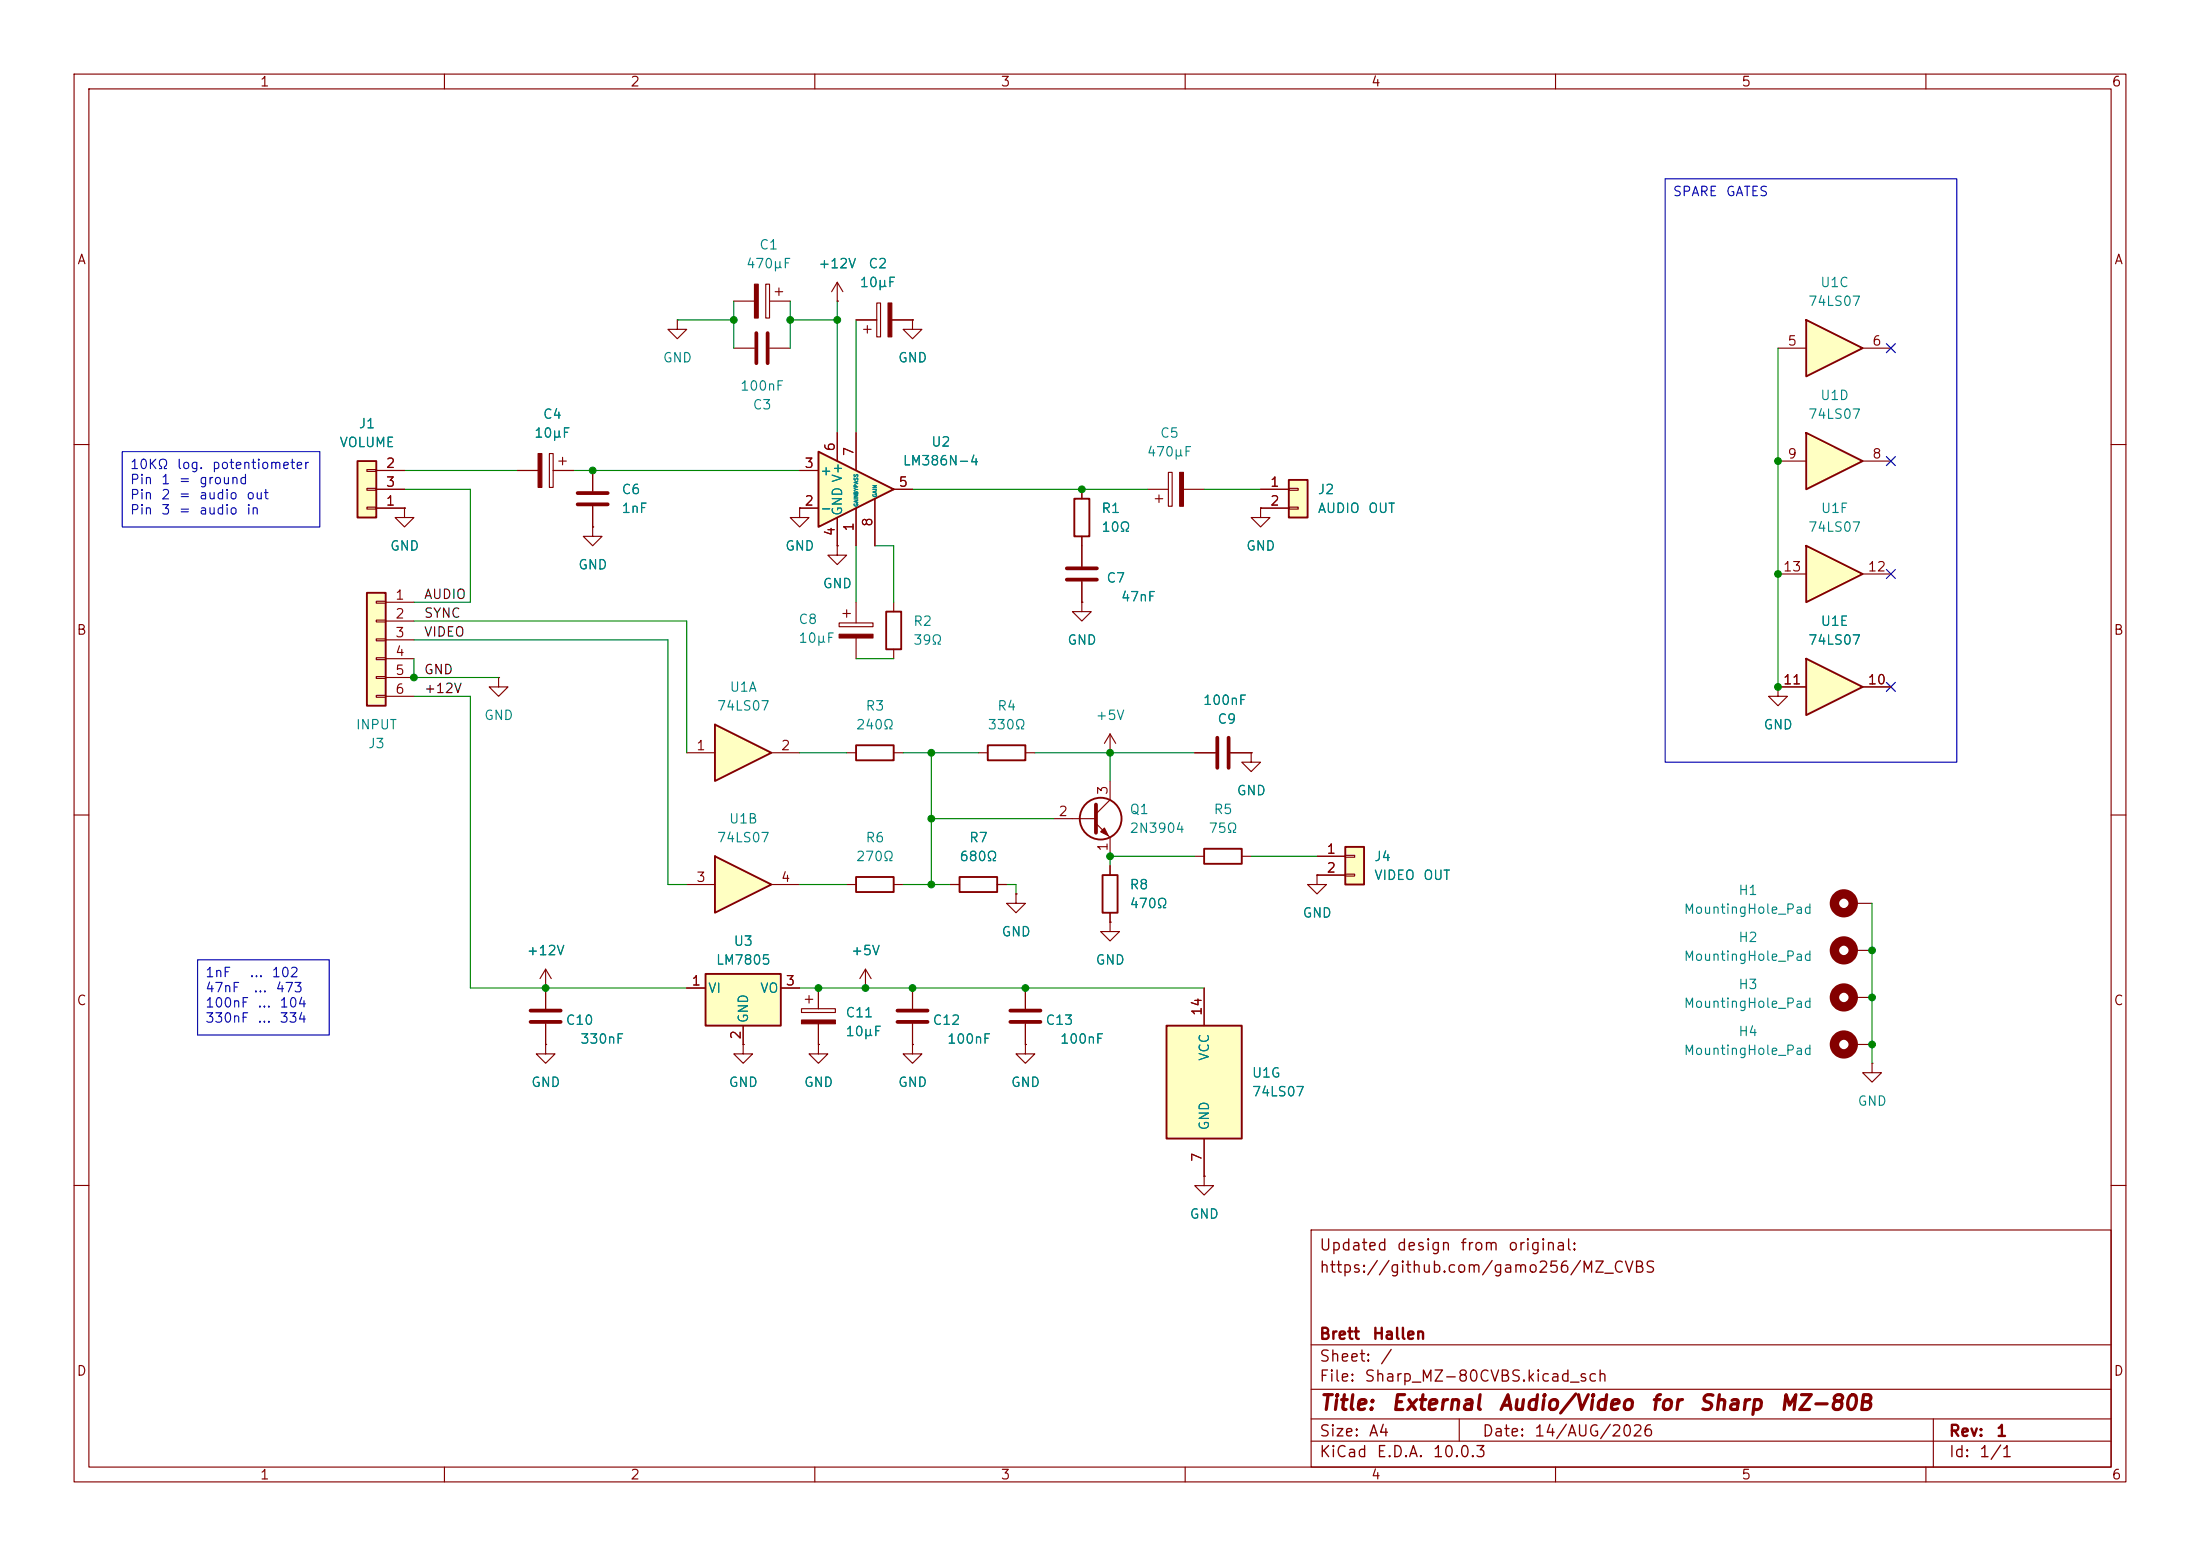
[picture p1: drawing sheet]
<svg xmlns="http://www.w3.org/2000/svg" width="297mm" height="210mm" viewBox="0 0 297 210" stroke-linecap="round" stroke-linejoin="round" font-family="sans-serif">
<g fill="none" stroke="#840000" stroke-width=".15">
<path d="M10 10h277v190h-277zM12 12h273v186h-273zM60 10v2M110 10v2M160 10v2M210 10v2M260 10v2M10 60h2M285 60h2M10 110h2M285 110h2M10 160h2"/>
<path d="M177 166h108v32h-108zM285 160h2M60 198v2M110 198v2M160 198v2M177 194.5h108M177 191.5h108M177 187.5h108M177 181.5h108M197 191.5v3M210 198v2M260 198v2"/>
<path d="M261 191.5v6.5"/>
</g>
<path d="M181.6 114.3h2.5v5.1h-2.5z" fill="#ffffc2"/>
<path d="M181.6 114.3h2.5v5.1h-2.5z" fill="none" stroke="#840000" stroke-width=".25"/>
<path d="M170.2 68.6v1.3h1.2l-1.2 1.2-1.3-1.2h1.3M170.2 68.6h.1M177.8 115.6h3.8M177.8 118.1h3.8M181.6 115.4h1.3v.3h-1.3zM181.6 118h1.3v.2h-1.3z" fill="none" stroke="#840000" stroke-width=".15"/>
<path d="M174 64.8h2.5v5.1h-2.5z" fill="#ffffc2"/>
<path d="M174 64.8h2.5v5.1h-2.5z" fill="none" stroke="#840000" stroke-width=".25"/>
<path d="M170.2 66h3.8M170.2 68.6h3.8M174 65.9h1.3v.3h-1.3zM174 68.5h1.3v.2h-1.3z" fill="none" stroke="#840000" stroke-width=".15"/>
<path d="M49.5 80h2.6v15.3h-2.6z" fill="#ffffc2"/>
<path d="M49.5 80h2.6v15.3h-2.6z" fill="none" stroke="#840000" stroke-width=".25"/>
<g fill="none" stroke="#840000" stroke-width=".15">
<path d="M54.6 68.6v1.3h1.3l-1.3 1.2-1.3-1.2h1.3M54.6 68.6h.1M50.8 81.2h1.3v.2h-1.3zM50.8 83.7h1.3v.2h-1.3zM50.8 86.2h1.3v.3h-1.3zM50.8 88.8h1.3v.2h-1.3zM50.8 91.3h1.3v.3h-1.3zM50.8 93.9h1.3v.2h-1.3zM52.1 81.3h3.8M52.1 83.8h3.8M52.1 86.4h3.8M52.1 88.9h3.8"/>
<path d="M52.1 91.4h3.8M52.1 94h3.8M67.3 91.4v1.3h1.3l-1.3 1.3-1.3-1.3h1.3M67.3 91.4h.1M250.2 128.3h2.5M250.2 121.9h2.5M250.2 141h2.5"/>
</g>
<g fill="none" stroke="#840000" stroke-width="1.3">
<circle cx="248.9" cy="121.9" r="1.27"/>
<circle cx="248.9" cy="128.3" r="1.27"/>
<circle cx="248.9" cy="141" r="1.27"/>
</g>
<path d="M48.3 62.2h2.5v7.7h-2.5z" fill="#ffffc2"/>
<path d="M48.3 62.2h2.5v7.7h-2.5z" fill="none" stroke="#840000" stroke-width=".25"/>
<path d="M49.5 68.5h1.3v.2h-1.3zM49.5 65.9h1.3v.3h-1.3zM49.5 63.4h1.3v.2h-1.3zM50.8 68.6h3.8M50.8 63.5h3.8M50.8 66h3.8M250.2 134.6h2.5" fill="none" stroke="#840000" stroke-width=".15"/>
<circle cx="248.9" cy="134.6" r="1.27" fill="none" stroke="#840000" stroke-width="1.3"/>
<path d="M243.8 43.2l7.7 3.8-7.7 3.8z" fill="#ffffc2"/>
<path d="M243.8 43.2l7.7 3.8-7.7 3.8z" fill="none" stroke="#840000" stroke-width=".25"/>
<path d="M240 47h3.8M251.5 47h3.8" fill="none" stroke="#840000" stroke-width=".15"/>
<path d="M243.8 73.7l7.7 3.8-7.7 3.8z" fill="#ffffc2"/>
<path d="M243.8 73.7l7.7 3.8-7.7 3.8z" fill="none" stroke="#840000" stroke-width=".25"/>
<path d="M240 77.5h3.8M251.5 77.5h3.8M240 92.7v1.3h1.3l-1.3 1.3-1.2-1.3h1.2M240 92.7h.1" fill="none" stroke="#840000" stroke-width=".15"/>
<path d="M243.8 58.4l7.7 3.8-7.7 3.8z" fill="#ffffc2"/>
<path d="M243.8 58.4l7.7 3.8-7.7 3.8z" fill="none" stroke="#840000" stroke-width=".25"/>
<path d="M240 62.2h3.8M251.5 62.2h3.8" fill="none" stroke="#840000" stroke-width=".15"/>
<path d="M243.8 88.9l7.7 3.8-7.7 3.8z" fill="#ffffc2"/>
<path d="M243.8 88.9l7.7 3.8-7.7 3.8z" fill="none" stroke="#840000" stroke-width=".25"/>
<path d="M115.6 43.2h2.8M116.6 44.5h1M117.1 43.9v1.1M118.4 40.9h.5v4.6h-.5zM120.4 43.2h2.8M123.2 43.2v1.3h1.3l-1.3 1.2-1.3-1.2h1.3M123.2 43.2h.1M240 92.7h3.8M251.5 92.7h3.8" fill="none" stroke="#840000" stroke-width=".15"/>
<path d="M119.9 40.9h.5v4.6h-.5z" fill="#840000" stroke="#840000" stroke-width=".15"/>
<path d="M110.5 61l10.1 5-10.1 5.1z" fill="#ffffc2"/>
<path d="M110.5 61l10.1 5-10.1 5.1z" fill="none" stroke="#840000" stroke-width=".25"/>
<g fill="none" stroke="#840000" stroke-width=".15">
<path d="M99.1 47h2.8M103.9 47h2.8M113 58.4v3.8M115.6 58.4v5.1M69.8 63.5h2.8M74.2 61.2h.5v4.6h-.5zM74.7 63.5h2.8M75.4 62.2h1.1M75.9 61.7v1M80 71.1v1.3h1.3l-1.3 1.3-1.3-1.3h1.3M80 71.1h.1M80 63.5v2.8"/>
<path d="M80 68.3v2.8M107.9 68.6v1.3h1.3l-1.3 1.2-1.2-1.2h1.2M107.9 68.6h.1M107.9 68.6h2.6M107.9 63.5h2.6M113 73.7v1.2h1.3l-1.3 1.3-1.2-1.3h1.2M113 73.7h.1M113 69.9v3.8M115.6 68.6v5.1M118.1 67.3v6.4M120.6 66h2.6"/>
</g>
<path d="M72.6 61.2h.6v4.6h-.6z" fill="#840000" stroke="#840000" stroke-width=".15"/>
<path d="M102.1 45v4M103.6 45v4M78 66.5h4M78 68.1h4" fill="none" stroke="#840000" stroke-width=".51"/>
<path d="M96.5 97.8l7.6 3.8-7.6 3.8z" fill="#ffffc2"/>
<path d="M96.5 97.8l7.6 3.8-7.6 3.8z" fill="none" stroke="#840000" stroke-width=".25"/>
<path d="M92.7 101.6h3.8M104.1 101.6h3.8" fill="none" stroke="#840000" stroke-width=".15"/>
<path d="M96.5 115.6l7.6 3.8-7.6 3.8z" fill="#ffffc2"/>
<path d="M96.5 115.6l7.6 3.8-7.6 3.8z" fill="none" stroke="#840000" stroke-width=".25"/>
<path d="M91.4 43.2v1.3h1.3l-1.3 1.2-1.2-1.2h1.2M91.4 43.2h.1M92.7 119.4h3.8M104.1 119.4h3.8" fill="none" stroke="#840000" stroke-width=".15"/>
<path d="M95.2 131.4h10.2v7h-10.2z" fill="#ffffc2"/>
<g fill="none" stroke="#840000" stroke-width=".25">
<path d="M119.6 82.6h2.1v5h-2.1zM115.6 100.6h5v2h-5zM95.2 131.4h10.2v7h-10.2z"/>
<circle cx="148.6" cy="110.5" r="2.82"/>
</g>
<g fill="none" stroke="#840000" stroke-width=".15">
<path d="M103.4 38.4h.5v4.5h-.5zM104.6 39.4h1.1M105.2 38.9v1M113 38.1l-.7 1.3M113 38.1l.8 1.3M113 38.1v2.5M99.1 40.6h2.8M103.9 40.6h2.8M113 40.6h.1M113.3 84.1h4.6v.5h-4.6zM113.8 82.8h1M114.3 82.3v1"/>
<path d="M115.6 81.3v2.8M115.6 86.1v2.8M120.6 81.3v1.3M120.6 87.6v1.3M149.9 99.1v2.5M149.9 99.1l-.8 1.2M149.9 99.1l.7 1.2M114.3 101.6h1.3M120.6 101.6h1.3M142.2 110.5h5.8M148 111.1l1.9 1.9v2.6M149.9 101.6h.1"/>
<path d="M149.9 105.4v2.6l-1.9 1.9M161.3 101.6h2.8M166.1 101.6h2.8M73.7 133.4h.1M73.7 130.8l-.8 1.3M73.7 130.8l.7 1.3M73.7 130.8v5.3M73.7 138.2v2.8M92.7 133.4h2.5M100.3 138.4v2.6M105.4 133.4h2.5M123.2 133.4v2.7"/>
<path d="M123.2 138.2v2.8M138.4 133.4v2.7M138.4 138.2v2.8M73.7 141v1.2h1.2l-1.2 1.3-1.3-1.3h1.3M73.7 141h.1M100.3 141v1.2h1.3l-1.3 1.3-1.2-1.3h1.2M100.3 141h.1"/>
</g>
<path d="M164.3 99.6v4M165.9 99.6v4M148 108.6v3.8M71.6 136.4h4.1M71.6 137.9h4.1M121.2 136.4h4M121.2 137.9h4M136.4 136.4h4.1M136.4 137.9h4.1" fill="none" stroke="#840000" stroke-width=".51"/>
<g fill="#840000" stroke="#840000" stroke-width=".15">
<path d="M101.9 38.4h.5v4.5h-.5z"/>
<path d="M113.3 85.6h4.6v.5h-4.6z"/>
<path d="M148.6 112.3l.5-.5 .5 1z"/>
</g>
<path d="M157.5 138.4h10.1v15.3h-10.1z" fill="#ffffc2"/>
<path d="M145 67.3h2.1v5.1h-2.1zM115.6 118.4h5v2h-5zM129.5 118.4h5.1v2h-5.1zM133.3 100.6h5.1v2h-5.1zM148.8 118.1h2.1v5.1h-2.1zM162.6 114.6h5v2h-5zM157.5 138.4h10.1v15.3h-10.1z" fill="none" stroke="#840000" stroke-width=".25"/>
<g fill="none" stroke="#840000" stroke-width=".15">
<path d="M113 40.6h.1M113 58.4v3.8M115.6 58.4v5.1M115.6 43.2h2.8M120.4 43.2h2.8M123.2 43.2h.1M50.8 66h3.8M50.8 68.6h3.8M50.8 63.5h3.8M54.6 68.6h.1M69.8 63.5h2.8M74.7 63.5h2.8"/>
<path d="M80 71.1h.1M80 63.5v2.8M80 68.3v2.8M107.9 68.6h.1M107.9 68.6h2.6M107.9 63.5h2.6M113 73.7h.1M113 69.9v3.8M115.6 68.6v5.1M118.1 67.3v6.4M120.6 66h2.6M146 66v1.3"/>
<path d="M146 72.4v4.1M146 78.5v2.8M154.9 66h2.8M156 67.3h1M156.5 66.8v1M157.7 63.8h.5v4.5h-.5zM159.8 66h2.8M170.2 68.6h.1M170.2 66h3.8M170.2 68.6h3.8M146 81.3v1.3h1.3l-1.3 1.2-1.2-1.2h1.2M146 81.3h.1"/>
<path d="M240 92.7h.1M240 92.7h3.8M251.5 92.7h3.8M114.3 119.4h1.3M120.6 119.4h1.3M128.3 119.4h1.2M132.1 101.6h1.2M134.6 119.4h1.3M138.4 101.6h1.3M149.9 116.8v1.3M161.3 101.6h2.8M161.3 115.6h1.3"/>
<path d="M166.1 101.6h2.8M167.6 115.6h1.3M168.9 101.6v1.3h1.3l-1.3 1.2-1.3-1.2h1.3M168.9 101.6h.1M177.8 118.1v1.3h1.3l-1.3 1.3-1.3-1.3h1.3M177.8 118.1h.1M177.8 115.6h3.8M177.8 118.1h3.8M73.7 133.4h.1M73.7 133.4v2.7M73.7 138.2v2.8M92.7 133.4h2.5"/>
<path d="M100.3 138.4v2.6M105.4 133.4h2.5M108.2 136.1h4.6v.6h-4.6zM108.7 134.9h1M109.2 134.4v1M110.5 133.4v2.7M110.5 138.2v2.8M116.8 133.4h.1M116.8 130.8l-.7 1.3M116.8 130.8l.8 1.3M116.8 130.8v2.6M123.2 133.4v2.7"/>
<path d="M123.2 138.2v2.8M137.2 120.7v1.2h1.2l-1.2 1.3-1.3-1.3h1.3M137.2 120.7h.1M138.4 133.4v2.7M138.4 138.2v2.8M149.9 124.5v1.2h1.2l-1.2 1.3-1.3-1.3h1.3M149.9 124.5h.1M149.9 123.2v1.3M162.6 133.4v5M73.7 141h.1M100.3 141h.1M110.5 141v1.2h1.3l-1.3 1.3-1.3-1.3h1.3"/>
<path d="M110.5 141h.1M123.2 141v1.2h1.3l-1.3 1.3-1.3-1.3h1.3M123.2 141h.1M138.4 141v1.2h1.3l-1.3 1.3-1.2-1.3h1.2M138.4 141h.1M162.6 158.8v1.2h1.2l-1.2 1.3-1.3-1.3h1.3M162.6 158.8h.1M162.6 153.7v5.1M252.7 143.5v1.3h1.3l-1.3 1.3-1.2-1.3h1.2M252.7 143.5h.1"/>
</g>
<g fill="#840000" stroke="#840000" stroke-width=".15">
<path d="M108.2 137.7h4.6v.5h-4.6z"/>
<path d="M159.3 63.8h.5v4.5h-.5z"/>
</g>
<path d="M144 76.7h4.1M144 78.2h4.1" fill="none" stroke="#840000" stroke-width=".51"/>
<g fill="none" stroke="#008400" stroke-width=".15">
<path d="M91.4 43.2h7.7M99.1 40.6v6.4M106.7 40.6v6.4M106.7 43.2h6.3M113 40.6v17.8M115.6 43.2v15.2M240 47v45.7M54.6 66h8.9v15.3h-7.6M54.6 63.5h15.2M77.5 63.5h30.4M115.6 73.7v7.6M118.1 73.7h2.5v7.6"/>
<path d="M123.2 66h31.7M162.6 66h7.6M55.9 83.8h36.8v17.8M55.9 86.4h34.3v33h2.5M55.9 94h7.6v39.4h29.2M55.9 88.9v2.5h11.4M115.6 88.9h5M107.9 101.6h6.4M107.9 119.4h6.4M121.9 101.6h10.2M121.9 119.4h6.4M125.7 101.6v17.8"/>
<path d="M125.7 110.5h16.5M135.9 119.4h1.3v1.3M139.7 101.6h21.6M149.9 101.6v3.8M161.3 115.6h-11.4v1.2M168.9 115.6h8.9M107.9 133.4h54.7M252.7 121.9v21.6"/>
</g>
<path d="M254.7 46.4l1.2 1.2M255.9 46.4l-1.2 1.2M254.7 61.6l1.2 1.2M254.7 76.9l1.2 1.2M255.9 61.6l-1.2 1.2M255.9 76.9l-1.2 1.2M254.7 92.1l1.2 1.2M255.9 92.1l-1.2 1.2" fill="none" stroke="#000084" stroke-width=".15"/>
<path d="M224.8 24.1h39.4v78.8h-39.4zM16.5 61h26.7v10.1h-26.7zM26.7 129.5h17.7v10.2h-17.7z" fill="none" stroke="#0000c2" stroke-width=".15"/>
<g fill="#008400" stroke="#008400" stroke-width=".14">
<circle cx="55.9" cy="91.4" r=".46"/>
<circle cx="80" cy="63.5" r=".46"/>
<circle cx="73.7" cy="133.4" r=".46"/>
<circle cx="149.9" cy="101.6" r=".46"/>
<circle cx="125.7" cy="110.5" r=".46"/>
<circle cx="149.9" cy="115.6" r=".46"/>
<circle cx="138.4" cy="133.4" r=".46"/>
<circle cx="125.7" cy="119.4" r=".46"/>
<circle cx="146" cy="66" r=".46"/>
<circle cx="110.5" cy="133.4" r=".46"/>
<circle cx="116.8" cy="133.4" r=".46"/>
<circle cx="123.2" cy="133.4" r=".46"/>
<circle cx="125.7" cy="101.6" r=".46"/>
<circle cx="99.1" cy="43.2" r=".46"/>
<circle cx="106.7" cy="43.2" r=".46"/>
<circle cx="113" cy="43.2" r=".46"/>
<circle cx="240" cy="77.5" r=".46"/>
<circle cx="240" cy="92.7" r=".46"/>
<circle cx="240" cy="62.2" r=".46"/>
<circle cx="252.7" cy="128.3" r=".46"/>
<circle cx="252.7" cy="134.6" r=".46"/>
<circle cx="252.7" cy="141" r=".46"/>
</g>
<g font-size="2" fill="#840000">
<text x="178" y="190.8">Title:</text>
<text x="187.7" y="190.8">External</text>
<text x="202.2" y="190.8">Audio/Video</text>
<text x="222.7" y="190.8">for</text>
<text x="229.2" y="190.8">Sharp</text>
<text x="240.1" y="190.8">MZ-80B</text>
</g>
<g font-size="1.5" fill="#840000">
<text x="178" y="172.2">https://github.com/gamo256/MZ_CVBS</text>
<text x="178" y="169.2">Updated</text>
<text x="188.4" y="169.2">design</text>
<text x="197" y="169.2">from</text>
<text x="203.5" y="169.2">original:</text>
<text x="178" y="184.2">Sheet:</text>
<text x="178" y="181.2">Brett</text>
<text x="185.2" y="181.2">Hallen</text>
<text x="186.2" y="184.2">/</text>
<text x="178" y="186.9">File:</text>
<text x="184.1" y="186.9">Sharp_MZ-80CVBS.kicad_sch</text>
<text x="178" y="197.1">KiCad</text>
<text x="178" y="194.3">Size:</text>
<text x="184.7" y="194.3">A4</text>
<text x="185.7" y="197.1">E.D.A.</text>
<text x="193.3" y="197.1">10.0.3</text>
<text x="200" y="194.3">Date:</text>
<text x="207" y="194.3">14/AUG/2026</text>
<text x="263" y="194.3">Rev:</text>
<text x="263" y="197.1">Id:</text>
<text x="267.1" y="197.1">1/1</text>
<text x="269.4" y="194.3">1</text>
</g>
<g font-size="1.3" fill="#840000">
<text x="35" y="12">1</text>
<text x="85" y="12">2</text>
<text x="135" y="12">3</text>
<text x="185" y="12">4</text>
<text x="235" y="12">5</text>
<text x="285" y="12">6</text>
<text x="10.3" y="36">A</text>
<text x="285.3" y="36">A</text>
<text x="241.2" y="47">5</text>
<text x="252.7" y="47">6</text>
<text x="52" y="63.5">2</text>
<text x="108.5" y="63.5">3</text>
<text x="113" y="61" transform="rotate(-90 113 61)">6</text>
<text x="115.5" y="61.7" transform="rotate(-90 115.5 61.7)">7</text>
<text x="241.2" y="62.2">9</text>
<text x="252.7" y="62.2">8</text>
<text x="52" y="68.6">1</text>
<text x="52" y="66">3</text>
<text x="108.5" y="68.6">2</text>
<text x="115.5" y="71.8" transform="rotate(-90 115.5 71.8)">1</text>
<text x="118.1" y="71.2" transform="rotate(-90 118.1 71.2)">8</text>
<text x="121.2" y="66">5</text>
<text x="171.4" y="66">1</text>
<text x="171.4" y="68.6">2</text>
<text x="113" y="72.5" transform="rotate(-90 113 72.5)">4</text>
<text x="240.6" y="77.4">13</text>
<text x="252.1" y="77.4">12</text>
<text x="53.3" y="81.3">1</text>
<text x="53.3" y="83.8">2</text>
<text x="10.3" y="86">B</text>
<text x="53.3" y="86.3">3</text>
<text x="53.3" y="88.9">4</text>
<text x="285.3" y="86">B</text>
<text x="53.3" y="91.4">5</text>
<text x="53.3" y="94">6</text>
<text x="240.6" y="92.7">11</text>
<text x="252.1" y="92.7">10</text>
<text x="93.9" y="101.6">1</text>
<text x="105.3" y="101.6">2</text>
<text x="149.8" y="107.4" transform="rotate(-90 149.8 107.4)">3</text>
<text x="142.8" y="110.5">2</text>
<text x="93.9" y="119.4">3</text>
<text x="105.3" y="119.4">4</text>
<text x="149.8" y="115" transform="rotate(-90 149.8 115)">1</text>
<text x="179" y="115.5">1</text>
<text x="179" y="118.1">2</text>
<text x="10.3" y="136">C</text>
<text x="93.3" y="133.3">1</text>
<text x="106" y="133.3">3</text>
<text x="162.5" y="137.2" transform="rotate(-90 162.5 137.2)">14</text>
<text x="285.3" y="136">C</text>
<text x="100.3" y="140.4" transform="rotate(-90 100.3 140.4)">2</text>
<text x="162.5" y="156.9" transform="rotate(-90 162.5 156.9)">7</text>
<text x="10.3" y="186">D</text>
<text x="285.3" y="186">D</text>
<text x="35" y="200">1</text>
<text x="85" y="200">2</text>
<text x="135" y="200">3</text>
<text x="185" y="200">4</text>
<text x="235" y="200">5</text>
<text x="285" y="200">6</text>
</g>
<g font-size="1.3" fill="#0000c2">
<text x="225.7" y="26.8">SPARE</text>
<text x="232.9" y="26.8">GATES</text>
<text x="17.5" y="63.6">10KΩ</text>
<text x="17.5" y="65.7">Pin</text>
<text x="21.7" y="65.7">1</text>
<text x="23.8" y="63.6">log.</text>
<text x="24" y="65.7">=</text>
<text x="26.8" y="65.7">ground</text>
<text x="28.5" y="63.6">potentiometer</text>
<text x="17.5" y="67.7">Pin</text>
<text x="17.5" y="69.8">Pin</text>
<text x="21.7" y="67.7">2</text>
<text x="21.7" y="69.8">3</text>
<text x="24" y="67.7">=</text>
<text x="24" y="69.8">=</text>
<text x="26.8" y="67.7">audio</text>
<text x="26.8" y="69.8">audio</text>
<text x="33.2" y="67.7">out</text>
<text x="33.2" y="69.8">in</text>
<text x="27.6" y="132.2">1nF</text>
<text x="27.6" y="134.3">47nF</text>
<text x="27.6" y="136.3">100nF</text>
<text x="33.6" y="132.2">...</text>
<text x="34.1" y="134.3">...</text>
<text x="34.7" y="136.3">...</text>
<text x="36.6" y="132.2">102</text>
<text x="37.1" y="134.3">473</text>
<text x="37.6" y="136.3">104</text>
<text x="27.6" y="138.3">330nF</text>
<text x="34.7" y="138.3">...</text>
<text x="37.6" y="138.3">334</text>
</g>
<g font-size="1.3" fill="#008484">
<text x="102.4" y="34">C1</text>
<text x="100.6" y="36.5">470µF</text>
<text x="110.4" y="36.5">+12V</text>
<text x="116" y="39.1">10µF</text>
<text x="117.1" y="36.5">C2</text>
<text x="244" y="41.6">74LS07</text>
<text x="245.6" y="39.1">U1C</text>
<text x="89.4" y="49.2">GND</text>
<text x="99.8" y="53">100nF</text>
<text x="121.2" y="49.2">GND</text>
<text x="48.3" y="58.1">J1</text>
<text x="72" y="59.4">10µF</text>
<text x="73.2" y="56.9">C4</text>
<text x="101.5" y="55.6">C3</text>
<text x="156.5" y="59.4">C5</text>
<text x="244" y="56.9">74LS07</text>
<text x="245.6" y="54.3">U1D</text>
<text x="45.7" y="60.7">VOLUME</text>
<text x="110.6" y="64.5">+</text>
<text x="121.8" y="63.1">LM386N-4</text>
<text x="125.6" y="60.6">U2</text>
<text x="154.7" y="61.9">470µF</text>
<text x="83.8" y="67">C6</text>
<text x="83.8" y="69.6">1nF</text>
<text x="110.6" y="69.6">-</text>
<text x="114" y="69.7" transform="rotate(-90 114 69.7)">GND V+</text>
<text x="148.6" y="69.6">R1</text>
<text x="177.8" y="67">J2</text>
<text x="177.8" y="69.6">AUDIO</text>
<text x="184.6" y="69.6">OUT</text>
<text x="245.7" y="69.6">U1F</text>
<text x="52.6" y="74.6">GND</text>
<text x="78" y="77.2">GND</text>
<text x="105.9" y="74.6">GND</text>
<text x="148.6" y="72.1">10Ω</text>
<text x="168.1" y="74.6">GND</text>
<text x="244" y="72.1">74LS07</text>
<text x="111" y="79.7">GND</text>
<text x="149.3" y="78.9">C7</text>
<text x="151.2" y="81.5">47nF</text>
<text x="107.7" y="84.5">C8</text>
<text x="107.7" y="87.1">10µF</text>
<text x="123.2" y="84.8">R2</text>
<text x="123.2" y="87.3">39Ω</text>
<text x="144" y="87.3">GND</text>
<text x="244" y="87.3">74LS07</text>
<text x="245.7" y="84.8">U1E</text>
<text x="98.4" y="93.7">U1A</text>
<text x="162.3" y="95.5">100nF</text>
<text x="47.9" y="98.8">INPUT</text>
<text x="49.6" y="101.3">J3</text>
<text x="65.3" y="97.5">GND</text>
<text x="96.7" y="96.2">74LS07</text>
<text x="115.5" y="98.8">240Ω</text>
<text x="116.8" y="96.2">R3</text>
<text x="133.2" y="98.8">330Ω</text>
<text x="134.5" y="96.2">R4</text>
<text x="147.8" y="97.5">+5V</text>
<text x="164.3" y="98">C9</text>
<text x="238" y="98.8">GND</text>
<text x="166.9" y="107.7">GND</text>
<text x="98.3" y="111.5">U1B</text>
<text x="152.4" y="110.2">Q1</text>
<text x="152.4" y="112.7">2N3904</text>
<text x="163.1" y="112.7">75Ω</text>
<text x="163.8" y="110.2">R5</text>
<text x="96.7" y="114">74LS07</text>
<text x="115.5" y="116.5">270Ω</text>
<text x="116.8" y="114">R6</text>
<text x="129.4" y="116.5">680Ω</text>
<text x="130.7" y="114">R7</text>
<text x="185.4" y="116.5">J4</text>
<text x="185.4" y="119.1">VIDEO</text>
<text x="192" y="119.1">OUT</text>
<text x="152.4" y="120.4">R8</text>
<text x="152.4" y="122.9">470Ω</text>
<text x="175.8" y="124.2">GND</text>
<text x="227.2" y="123.7">MountingHole_Pad</text>
<text x="234.6" y="121.1">H1</text>
<text x="71" y="129.2">+12V</text>
<text x="96.6" y="130.5">LM7805</text>
<text x="99" y="128">U3</text>
<text x="114.8" y="129.2">+5V</text>
<text x="135.1" y="126.7">GND</text>
<text x="147.8" y="130.5">GND</text>
<text x="227.2" y="130">MountingHole_Pad</text>
<text x="234.6" y="127.5">H2</text>
<text x="95.5" y="134.3">VI</text>
<text x="102.5" y="134.3">VO</text>
<text x="114.1" y="137.6">C11</text>
<text x="227.2" y="136.4">MountingHole_Pad</text>
<text x="234.6" y="133.8">H3</text>
<text x="76.3" y="138.6">C10</text>
<text x="78.2" y="141.2">330nF</text>
<text x="101.3" y="138.2" transform="rotate(-90 101.3 138.2)">GND</text>
<text x="114.1" y="140.2">10µF</text>
<text x="125.8" y="138.6">C12</text>
<text x="127.8" y="141.2">100nF</text>
<text x="141.1" y="138.6">C13</text>
<text x="143" y="141.2">100nF</text>
<text x="163.5" y="143.3" transform="rotate(-90 163.5 143.3)">VCC</text>
<text x="227.2" y="142.7">MountingHole_Pad</text>
<text x="234.6" y="140.2">H4</text>
<text x="71.6" y="147">GND</text>
<text x="98.3" y="147">GND</text>
<text x="108.5" y="147">GND</text>
<text x="121.2" y="147">GND</text>
<text x="136.4" y="147">GND</text>
<text x="168.9" y="145.8">U1G</text>
<text x="168.9" y="148.3">74LS07</text>
<text x="250.7" y="149.6">GND</text>
<text x="163.5" y="152.7" transform="rotate(-90 163.5 152.7)">GND</text>
<text x="160.5" y="164.8">GND</text>
</g>
<g font-size="1.3">
<text x="57.1" y="83.7">SYNC</text>
<text x="57.1" y="81.2">AUDIO</text>
<text x="57.1" y="86.2">VIDEO</text>
<text x="57.1" y="93.9">+12V</text>
<text x="57.1" y="91.3">GND</text>
</g>
<g font-size=".5" fill="#008484">
<text x="116" y="68.5" transform="rotate(-90 116 68.5)">GAINBYPASS</text>
<text x="118.5" y="67.2" transform="rotate(-90 118.5 67.2)">GAIN</text>
</g>
</svg>
